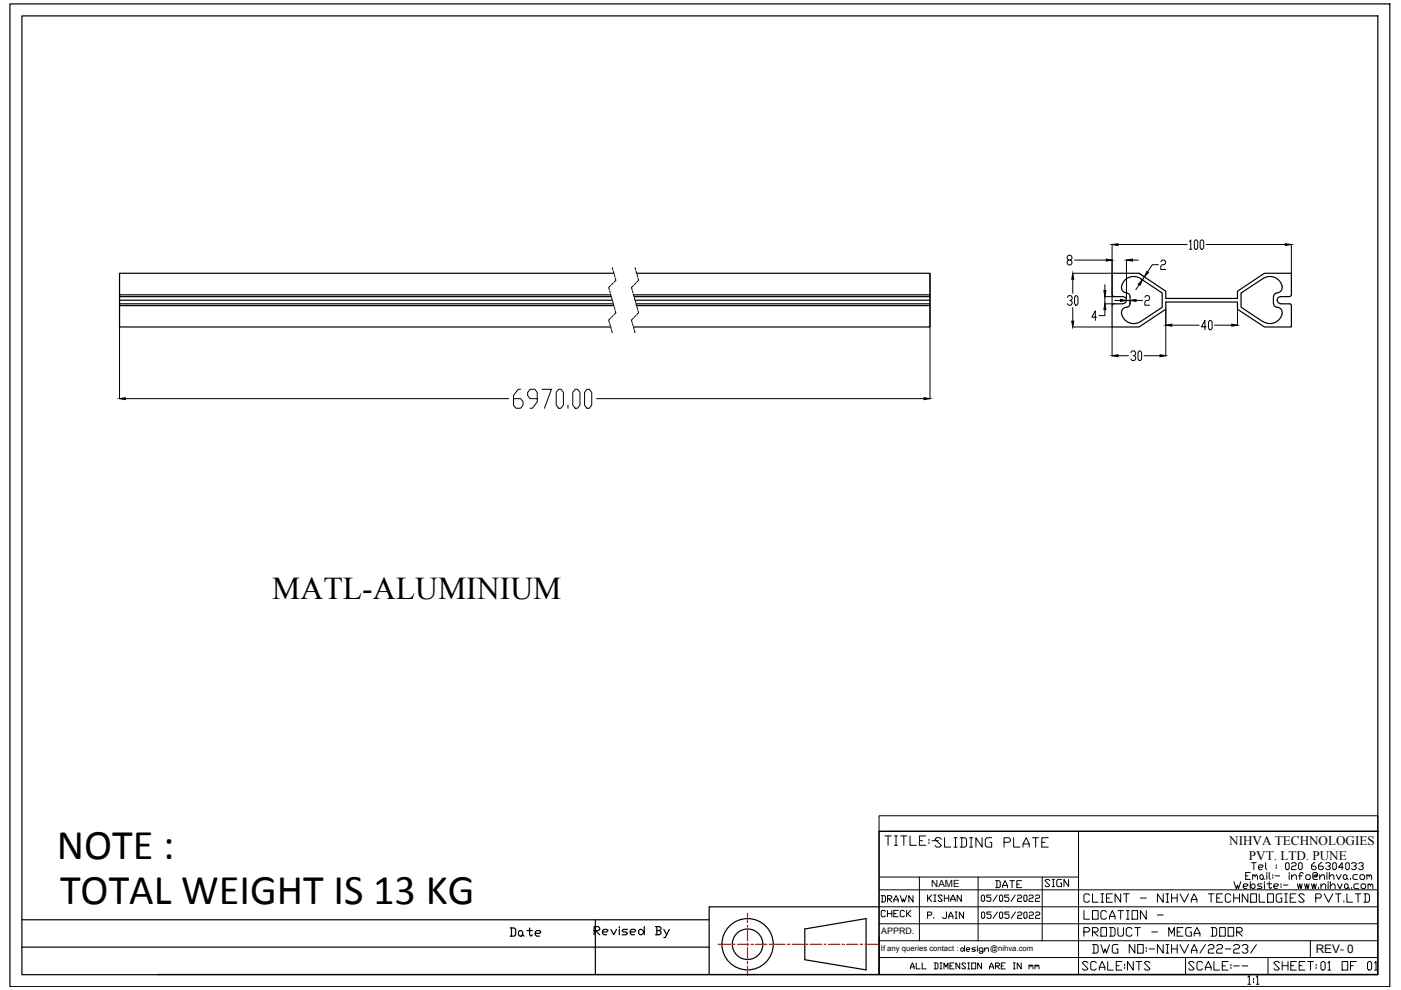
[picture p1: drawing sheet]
<svg xmlns="http://www.w3.org/2000/svg" width="297mm" height="210mm" viewBox="0 0 297 210" stroke-linecap="round" stroke-linejoin="round" font-family="sans-serif">
<!-- layer: 0 -->
<g fill="none" stroke="#000" stroke-width=".25">
<path d="M2.1 .8h292.6v208.4h-292.6zM4.6 3.4h287.5v203.3h-287.5zM130.2 57.9h-104.9v4.6M135 57.9h62.2v4.6M241.8 59.1l4.6 3v3l-4.6 3.1a2.65 2.65 0 0 1-4-1.7M241.8 59.1a2.52 2.52 0 0 0-2.7-.1 2.52 2.52 0 0 0-1.2 2.5l.3 .3 .7 .3M267.7 59.1l-4.6 3v3l4.6 3.1M267.8 59.1a2.65 2.65 0 0 1 4 1.6M25.3 64.8v4.5h104.2M25.3 62.9v.8h104.5M25.3 63.7v.7M129.5 62.5h-104.2v.4h104.3"/>
<path d="M130 64.4h-104.7v.4h104.8M134.3 62.5h62.9v.4M134.4 62.9h62.8M134.9 64.4h62.3v.4M134.9 64.8h62.3M197.2 64.8v4.5h-62.9M197.2 62.9v.8h-62.6M197.2 63.7v.7M235.8 62.5v-4.6h5.7l5.7 3.9v1.5h15.2v-1.5l5.7-3.9h5.7v4.6l-.4 .4M235.8 62.5l.4 .4M236.2 62.9h1.9M238.1 64.4h-1.9l-.4 .4"/>
<path d="M238.1 62.9a.74 .74 0 0 1 .7 .7 .74 .74 0 0 1-.7 .8M238.9 62.1a.74 .74 0 0 1 .7 .8M238.9 65.1a1.12 1.12 0 0 0-1.1 1.4M239.6 62.9v1.5a.74 .74 0 0 1-.7 .7M270 62.9v1.5a1.07 1.07 0 0 0 1.2 .9l.5 .5 .1 .7M270.8 62.1a.74 .74 0 0 0-.8 .8M271.5 64.4h1.9M271.5 62.9h1.9M271.5 62.9a.74 .74 0 0 0-.7 .7 .74 .74 0 0 0 .7 .8M271.8 60.7a1.12 1.12 0 0 1-1.1 1.4M271.8 66.5a2.65 2.65 0 0 1-4 1.7M273.4 64.4l.4 .4v4.5h-5.7l-5.7-3.7v-1.6h-15.2v1.6l-5.7 3.7h-5.7v-4.5"/>
<path d="M186.4 176.3h105.7v30.3h-105.7zM4.6 195h145.8M126 197.3h.9l.3-.3v-.2l-.3-.3h-.9v1.7M126.2 195v11.7M126.3 197.3l.9 .9M127.7 197.6h.9l.3-.3-.3-.3h-.6l-.3 .3v.6l.3 .3h.6M129.5 197l.6 1.2 .6-1.2M131.3 196.5v.3M131.3 197v1.2M133 197h-.8l-.3 .3 .3 .3h.5l.3 .3-.3 .3h-.8M133.6 197.6h.9l.3-.3-.3-.3h-.6l-.3 .3v.6l.3 .3h.6M135.4 197.3l.3-.3h.3l.6 .6-.6 .6h-.3l-.3-.3z"/>
<path d="M136.6 196.5v1.7M139 196.5h.9l.3 .3v.2l-.3 .3M139.3 197.3h.6l.3 .3v.3l-.3 .3h-.9M139.3 196.5v1.7M140.7 197l.6 1.2M141.9 197l-.9 1.8h-.3M170.6 197l13-2.2v10.8l-13-2.1zM186.4 192.3h-36v14.3h-117M4.6 200.8h145.8M150.4 206.6h36M194.3 206.6h97.8"/>
<circle cx="158.5" cy="200.2" r="5.4"/>
<circle cx="158.5" cy="200.2" r="3.2"/>
</g>
<g fill="none" stroke="#000" stroke-width=".21">
<path d="M25.3 58v26.5M129.8 56.8l.1 .5M130 57.5l.2 .5M130.2 58.2l.2 .5M130.4 58.9l.2 .5-.4 .4M134.6 56.8l.2 .5M134.9 57.5l.1 .5M135.1 58.2l.1 .5M135.2 58.9l.2 .5-.4 .4M197.2 58v26.5M226.5 55.1l-.2-.3v-.3l.2-.4h.5l.3 .4v.3l-.3 .3h-.5l-.2 .4v.3l.2 .4h.5l.3-.4v-.3l-.3-.4M227.4 57.9h8.4"/>
<path d="M227.4 59.2v3M227.8 55.1h6.8M235.8 51.8v13M237.1 51.8h14.6M238.8 55.1v8.6h.8v.7M240.1 55.1h1.2M241.5 57.9l1.1 .8-.4 .6-.4-.2M245.6 56.1h-1.3l-1 1.5M246.1 55.5l.3-.4h.5l.2 .4v.3l-.2 .3h-.5l-.3 .4v.6h1M252.2 51.2l.3-.3v2M252.2 52.9h.5M253.4 50.9h.3l.2 .3v1.3l-.2 .4h-.3l-.2-.4v-1.3z"/>
<path d="M254.7 50.9h.3l.2 .3v1.3l-.2 .4h-.3l-.2-.4v-1.3zM255.7 51.8h16.8M273.8 51.8v6.1M129.3 61.7l.1 .4M129.3 68.6l.1 .5M129.4 62.4l.2 .4M129.5 60.5l-.4 .4 .1 .6M129.5 67.4l-.4 .4 .1 .6M129.5 69.3l.1 .5M129.7 63.1l.1 .4M129.7 70l.1 .6M129.9 63.7l.1 .5"/>
<path d="M130 60l-.3 .4M130 66.9l-.3 .4M130 64.5l.2 .4M130.2 65.1l.2 .5M130.4 65.9l.2 .4-.4 .4M134.1 61.7l.1 .4M134.1 68.6l.1 .5M134.3 62.4l.1 .4M134.3 60.5l-.4 .4 .1 .6M134.3 67.4l-.4 .4 .1 .6M134.3 69.3l.1 .5M134.5 63.1l.1 .4"/>
<path d="M134.5 70l.1 .6M134.7 63.7l.1 .5M134.8 60l-.3 .4M134.8 66.9l-.3 .4M134.9 64.5l.1 .4M135.1 65.1l.1 .5M135.2 65.9l.2 .4-.4 .4M226.3 63l.3-.3h.5l.2 .3v.4l-.2 .3h-.3M227.1 63.7l.2 .3v.4l-.2 .3h-.5l-.3-.3M227.4 69.3h8.4M227.4 65.2v2.9M228.1 62.7h.2l.2 .3v1.4l-.2 .3h-.2l-.3-.3v-1.4z"/>
<path d="M232.5 67.3h-1l.7-1.4v2M234.3 65.6v1.3h-1.3M234.3 60.4v1.2M235.8 69.4v6M236.2 62.9h-1.9v1.5h1.9M236.3 63.7h1.3M237.1 75.4h2.2M239.8 74.7l.2-.3h.5l.3 .3v.4l-.3 .3h-.2M240.5 75.4l.3 .4v.3l-.3 .3h-.5l-.2-.3M240.9 63.7h1.3M241.5 60.4l-.7 1M241.5 74.4h.3l.2 .3v1.4l-.2 .3h-.3l-.2-.3v-1.4z"/>
<path d="M242.6 75.4h3.3M242.7 63l.3-.3h.5l.2 .3v.4l-.2 .3h-.5l-.3 .3v.7h1M247.2 65.6v9.8M248.4 68.9h5.8M255.7 69.3h-1l.8-1.4v2M256.5 67.9h.2l.3 .4v1.3l-.3 .3h-.2l-.3-.3v-1.3zM257.5 68.9h3.6M262.4 65.6v3.3M26.6 84.5h81.3M110.4 82.5h-.5l-1 1.3v2.1l.5 .7h1l.5-.7v-.7l-.5-.7h-1.5M113.9 84.5h-1.5l-.5-.7v-.6l.5-.7h1l.5 .7v2l-1 1.4h-.5M114.9 82.5h2l-1.5 4.1"/>
<path d="M118.4 82.5h.5l.6 .7v2.7l-.6 .7h-.5l-.5-.7v-2.7zM120.4 85.9v.7M121.9 82.5h.6l.5 .7v2.7l-.5 .7h-.6l-.5-.7v-2.7zM124.4 82.5h.6l.5 .7v2.7l-.5 .7h-.6l-.5-.7v-2.7zM126.5 84.5h69.4M186.4 173h105.7v3.3h-105.7zM186.4 176.3v30.3M188.2 176.3h103.9M228.7 176.3v30.3M186.4 199.5h105.7M186.4 195.9h105.7M186.4 192.3h105.7"/>
<path d="M186.4 188.7h105.7M186.4 186h42.3M194.9 186v13.5M196.7 194h.6l.3-.2v-.2l-.3-.2h-.6v1.3M196.7 189.8v1.3M196.9 190.4l.7 .7M197.6 189.8l-.7 .6h-.2M198 189.8h.4M198 191.1h.4M198 194.5v.2M198.2 189.8v1.3M199.8 190l-.2-.2h-.5l-.2 .2 .9 .9-.2 .2h-.5l-.2-.2"/>
<path d="M200.2 189.8v1.3M200.2 190.4h1M200.7 193.4v1.1l-.2 .2h-.5l-.2-.2M201.2 194.7v-.4l.4-.9 .4 .9v.4M201.2 189.8v1.3M201.2 194.3h.8M201.6 191.1v-.4l.4-.9 .5 .9v.4M201.6 190.7h.9M202.5 193.4h.4M202.5 194.7h.4M202.7 193.4v1.3M203.8 189.8v1.3l-.9-1.3v1.3"/>
<path d="M204.3 193.4v1.3l-.9-1.3v1.3M207.4 186v13.5M208.1 190l.2-.2 .4 .2v.9l-.2 .2-.4-.2zM210.1 189.8h-.9v.4h.7l.2 .2v.5l-.2 .2h-.5l-.2-.2M211.4 189.8l-.8 1.3M211.9 190l.2-.2 .5 .2v.9l-.3 .2-.4-.2zM213.9 189.8h-.9v.4h.7l.2 .2v.5l-.2 .2h-.5l-.2-.2M215.3 189.8l-.9 1.3M215.7 190l.2-.2h.5l.2 .2-.2 .4h-.5l-.2 .3v.4h.9M217.1 190l.2-.2 .4 .2v.9l-.2 .2-.4-.2zM218.2 190l.2-.2h.4l.3 .2-.3 .4h-.4l-.2 .3v.4h.9M219.5 190l.2-.2h.5l.2 .2-.2 .4h-.5l-.2 .3v.4h.9"/>
<path d="M221 186v13.5M261.6 186.9l.5 1.5 .3-.8 .2 .8 .5-1.5M264.1 185.7h.5M265.1 185h-1v1.5h1M265.1 186.9v1.5M265.3 182.9h1M265.6 185.7l.2-.3 .3 .3v.3M265.6 185.4v1.1M265.8 182.9v1.5M266.1 185.7l.2-.3 .3 .3v.8M266.8 183.9h.8l.2-.3-.2-.2h-.5l-.3 .2v.5l.3 .3h.5M267.1 185.7l.3-.3 .4 .3v.5l-.2 .3-.5-.3z"/>
<path d="M267.8 186.2l.3 .3M268.1 186.9v.3M268.3 182.9v1.2l.3 .3M268.6 185v.2M268.6 185.4v1.1M269.1 185v1.2l.3 .3M269.1 186.9v1.3l.3 .2 .2-.2M269.9 185.4v.3M269.9 186v.2M270.3 185.7h1M270.6 183.4v.2M270.6 183.9v.2"/>
<path d="M272.6 183.1l.2-.2 .5 .2v1l-.2 .3h-.3l-.2-.3zM273.3 185v.2M273.3 185.4v1.1M273.8 183.1l.3-.2h.5l.2 .2v.3l-.2 .2h-.5l-.3 .3v.5h1M273.8 186l.5-.6h.3l.3 .3v.8M273.8 185.4v1.1M275.3 183.1l.3-.2 .5 .2v1l-.3 .3h-.2l-.3-.3zM275.3 185.7h.8M276.3 185.2l-.2-.2h-.3l-.2 .2v1.3M277.1 185.4h.5l.2 .3v.5l-.2 .3h-.5l-.3-.3v-.5zM277.8 199.5v3.5M278.8 182.9h-.2l-.5 .5v.7l.2 .3h.5l.2-.3v-.2l-.2-.3h-.7"/>
<path d="M279.1 185.7l-.3 .3h-.2v-.3l.2-.3h.3v.6l.2-.3v-.5l-.2-.2h-.5l-.3 .2v1l.3 .3h.7M279.8 186l.5-.6h.3l.2 .3v.8M279.8 185.4v1.1M280.3 182.9h-.2l-.5 .5v.7l.2 .3h.5l.3-.3v-.2l-.3-.3h-.7M281.1 183.1l.2-.2h.5l.3 .2v.3l-.3 .2h-.3M281.3 185v.2M281.3 185.4v1.1M281.6 186.9v.3M281.8 183.6l.3 .3v.2l-.3 .3h-.5l-.2-.3M281.8 186l.5-.6h.3l.2 .3v.8M281.8 185v1.5M282.1 186.9v1.5"/>
<path d="M282.6 183.1l.2-.2 .5 .2v1l-.2 .3h-.3l-.2-.3zM283.3 185.4l.5 1.1 .5-1.1M284.8 183.9h-1l.8-1v1.5M284.8 185.7l.3-.3h.2l.3 .3v.5l-.3 .3h-.2l-.3-.3zM285.3 183.1l.3-.2 .5 .2v1l-.3 .3h-.2l-.3-.3zM285.6 186.2l.2 .3M286.3 186.2v.3M286.5 183.1l.3-.2h.5l.3 .2v.3l-.3 .2h-.3M287.3 183.6l.3 .3v.2l-.3 .3h-.5l-.3-.3M287.8 185.4h-.7l-.3 .3v.5l.3 .3h.7M288.1 183.1l.2-.2h.5l.2 .2v.3l-.4 .2M288.6 185.4h.5l.2 .3v.5l-.2 .3h-.5l-.3-.3v-.5z"/>
<path d="M288.8 183.6l.2 .3v.2l-.2 .3h-.5l-.2-.3M289.8 185.7l.3-.3 .2 .3v.3M289.8 185.4v1.1M290.3 185.7l.3-.3 .2 .3v.8M186.4 203h105.7M193 205.4v-.4l.4-.8 .4 .8v.4M193 205h.8M194.3 204.2v1.2h.8M195.5 204.2v1.2h.9M198.1 204.2h.6l.2 .2v.8l-.2 .2h-.6M198.3 204.2v1.2M199.3 204.2h.4"/>
<path d="M199.3 205.4h.4M199.5 204.2v1.2M200.1 205.4v-1.2l.5 .8 .4-.8v1.2M201.4 204.8h.4M202.3 204.2h-.9v1.2h.9M203.5 204.2v1.2l-.8-1.2v1.2M203.7 201.2l.4-.3 .4 .4-.6 .4-.2-.2zM204.5 200.6v1.1M204.8 204.4l-.3-.2h-.4l-.2 .2 .9 .8-.3 .2h-.4l-.2-.2M204.9 201.3h.6l.1-.1-.1-.3h-.5l-.1 .3v.3l.1 .2h.5M205.2 204.2h.4M205.2 205.4h.4"/>
<path d="M205.4 204.2v1.2M206 204.2h.9v1.2h-.9zM206.8 200.9h-.6l-.1 .3 .7 .3-.2 .2h-.5M207.2 200.6v.1M207.2 200.9v.8M208.1 204.2v1.2l-.8-1.2v1.2M208.4 201.7h-.6l-.2-.2v-.3l.2-.3h.4l.2 .3v.7l-.2 .2h-.4l-.2-.2M208.8 201.3l.4-.4h.2l.2 .3v.5M208.8 200.9v.8M209.8 205.4v-.4l.4-.8 .4 .8v.4M209.8 205h.8M211.1 204.8h.6l.2-.4-.2-.2h-.6v1.2"/>
<path d="M211.3 204.8l.6 .6M212.3 204.8h.4M213.1 204.2h-.8v1.2h.8M214.8 204.2h.5M214.8 205.4h.5M215 204.2v1.2M216.5 204.2v1.2l-.8-1.2v1.2M218.2 204.8l.2-.2 .2 .4M218.2 204.6v.8M218.6 204.8l.2-.2 .2 .2v.6M219.4 204.8l.3-.2 .2 .4M219.4 204.6v.8"/>
<path d="M219.9 204.8l.2-.2 .2 .2v.6M230.7 204.2l-.3-.3h-.6l-.3 .3 1.2 1.2-.3 .3h-.6l-.3-.3M232.4 204.2l-.3-.3h-.6l-.2 .3v1.2l.2 .3h.6l.3-.3M233.1 205.7v-.6l.6-1.2 .6 1.2v.6M233.1 205.1h1.2M234.9 203.9v1.8h1.1M251.4 203v3.6M253.2 204.2l-.3-.3h-.6l-.3 .3 1.2 1.2-.3 .3h-.6l-.3-.3M255 204.2l-.3-.3h-.6l-.3 .3v1.2l.3 .3h.6l.3-.3M255.6 205.7v-.6l.6-1.2 .6 1.2v.6M255.6 205.1h1.2M257.4 203.9v1.8h1.2"/>
<path d="M260.4 203.9h-1.2v1.8h1.2M261 205.1v.3M264.6 207.2l.3-.3v1.8M264.6 208.7h.6M265.8 207.5v.3M265.8 208.1v.3M266.3 207.2l.3-.3v1.8M266.3 208.7h.6M268.8 203v3.6M271.3 204.2l-.3-.3h-.6l-.3 .3 1.2 1.2-.3 .3h-.6l-.3-.3M271.9 203.9v1.8M271.9 204.8h1.2"/>
<path d="M273.1 203.9v1.8M273.7 204.8h.6M274.9 203.9h-1.2v1.8h1.2M275.4 204.8h.6M276.7 203.9h-1.3v1.8h1.3M277.3 203.9h1.2M277.9 203.9v1.8M279 204.5v.3M279 205.1v.3M280.1 204.2l.3-.3h.3l.3 .3v1.2l-.3 .3h-.3l-.3-.3zM281.5 204.2l.3-.3v1.8M281.5 205.7h.6"/>
<path d="M284.6 203.9h1.1v1.8h-1.1zM286.3 204.8h.6M287.6 203.9h-1.3v1.8M289.9 204.2l.3-.3h.3l.3 .3v1.2l-.3 .3h-.3l-.3-.3zM291.5 204.2l.2-.3v1.8M291.5 205.7h.5"/>
</g>
<g fill="#000" stroke="#000" stroke-width=".21">
<path d="M227.4 57.9l.3 1.3h-.5zM234.6 54.9l1.2 .2-1.2 .3zM235.8 51.8l1.3-.1v.4zM238.8 55.1l1.3-.2v.5zM243.1 57.6l.4 .2-.9 .9zM272.5 51.7l1.3 .1-1.3 .3zM227.2 68.1h.5l-.3 1.2zM234 61.6h.5l-.2 1.3zM234.3 64.4l.2 1.2h-.5zM235.8 75.4l1.3-.2v.4zM237.6 63.5l1.2 .2-1.2 .2zM239.6 63.7l1.3-.2v.4z"/>
<path d="M242.2 59.3l-.5 1.2-.4-.2zM245.9 75.2l1.3 .2-1.3 .2zM247.2 68.9l1.2-.2v.5zM261.1 68.7l1.3 .2-1.3 .3zM25.3 84.5l1.3-.2v.4zM195.9 84.3l1.3 .2-1.3 .2z"/>
</g>
<g fill="none" stroke="#f00" stroke-width=".25">
<path d="M158.5 193.6v2M158.5 196.1v.5M158.5 197.1v2.4M158.5 200v.4M152.3 200.2h2.6M155.4 200.2h.5M156.4 200.2h2.4M158.5 200.9v2.5M158.5 203.8v.5M158.5 204.8v2.1M159.2 200.2h.5M160.2 200.2h2.4"/>
<path d="M163.1 200.2h.5M164.1 200.2h2.4M166.9 200.2h.6M167.9 200.2h2.4M170.8 200.2h.5M171.8 200.2h2.4M174.7 200.2h.5M175.7 200.2h2.4M178.5 200.2h.5M179.5 200.2h2.4M182.4 200.2h.5M183.4 200.2h2.6"/>
</g>
<g font-size="9">
<text x="12.1" y="182.1">NOTE :</text>
<text x="12.7" y="191.7">TOTAL WEIGHT IS 13 KG</text>
</g>
<text font-size="6.7" x="57.7" y="127">MATL-ALUMINIUM</text>
<g font-size="5.3">
<text x="186.3" y="180.6">TITLE:-</text>
<text x="196.8" y="181">SLIDING PLATE</text>
<text x="237.8" y="207.1">NTS</text>
</g>
<g font-size="4.9">
<text x="228.6" y="196.1">LOCATION -</text>
<text x="228.6" y="192.6">CLIENT - NIHVA TECHNOLOGIES PVT.LTD</text>
<text x="106.9" y="199.7">Date</text>
<text x="228.6" y="199.7">PRODUCT - MEGA DOOR</text>
<text x="230.4" y="203.2">DWG NO:-NIHVA/22-23/</text>
</g>
<g font-size="4.4">
<text x="209.9" y="189.4">DATE</text>
<text x="220.5" y="189.1">SIGN</text>
<text x="185.6" y="192.6">DRAWN</text>
</g>
<g font-size="4">
<text x="185.6" y="195.4">CHECK</text>
<text x="206.7" y="195.8">05/05/2022</text>
</g>
<g font-size="2.8">
<text x="260.6" y="179.1">NIHVA TECHNOLOGIES</text>
<text x="264.8" y="182.3">PVT. LTD. PUNE</text>
</g>
<text font-size="2.5" x="279" y="202.1">REV- 0</text>
<text font-size="2.1" x="197.4" y="188.1">NAME</text>
<text font-size="1.9" x="186.8" y="198">APPRD.</text>
<g font-size="1.6">
<text x="186.8" y="201.7">If any queries contact :</text>
<text x="210" y="201.7">@nihva.com</text>
</g>
</svg>
